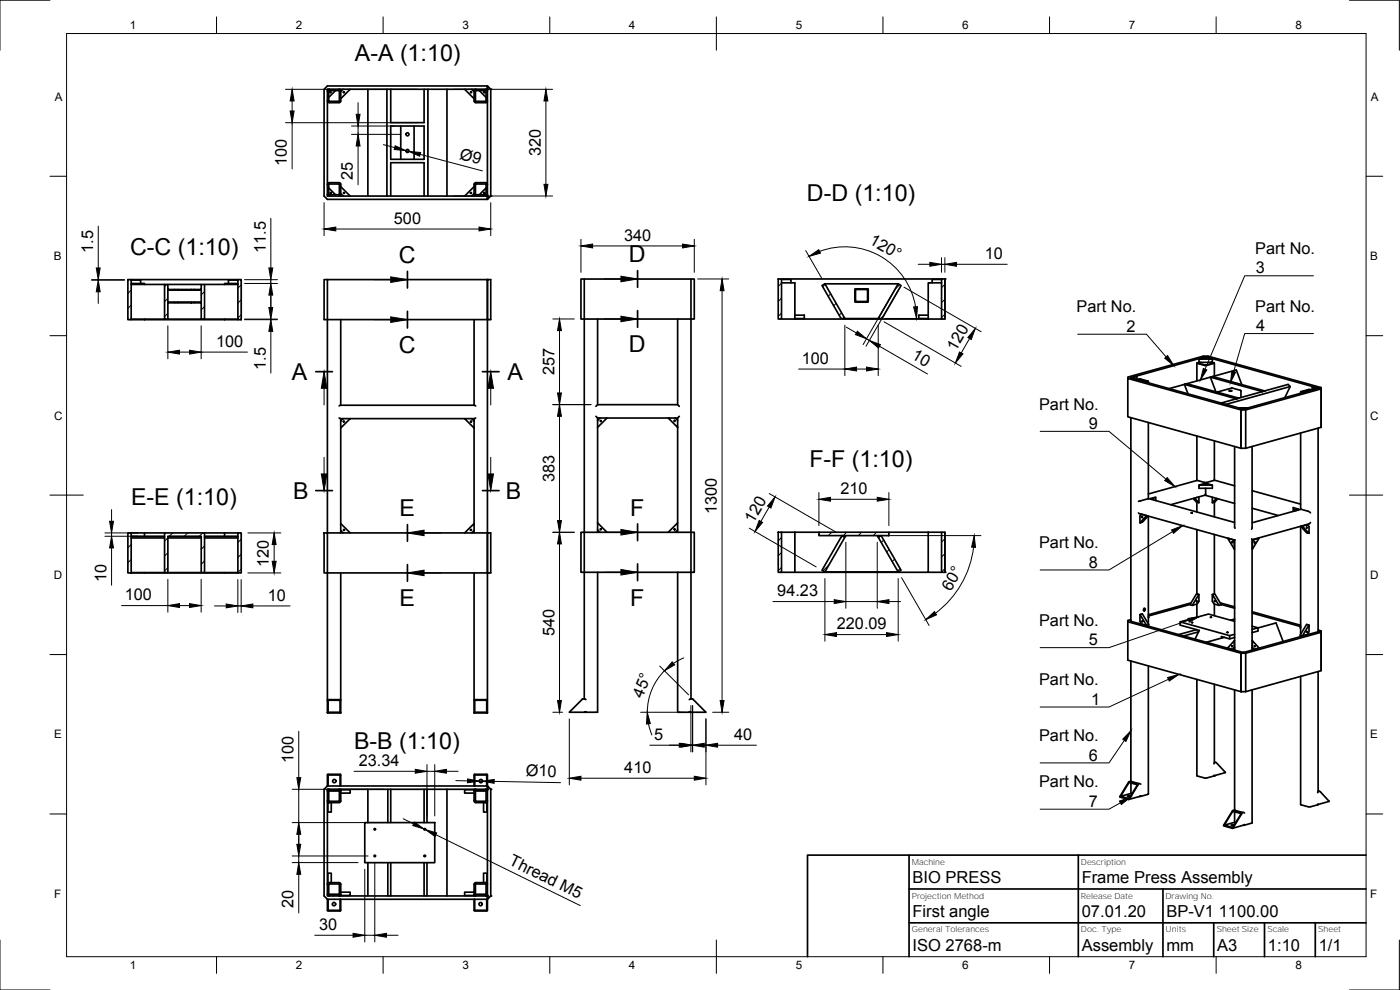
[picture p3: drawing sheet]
<svg xmlns="http://www.w3.org/2000/svg" width="420mm" height="297mm" viewBox="0 0 420 297" stroke-linecap="round" stroke-linejoin="round" font-family="sans-serif">
<g fill="none" stroke="#000" stroke-width=".51">
<path d="M98.3 30.3l.5 .5M98.8 30.8h3M98.8 26.8l-.5 .5M100.7 27.2l-2 2M101.8 27.2l-3.1 .1v3.1h3.1M101.8 26.8l.5 .5v3l-.5 .5M101.8 27.2v3.2M103 26.8l-.7 .7M105.1 26.8l-2.8 2.8M110.4 26.8v32M116.1 26.8v32M117.3 26.8v10h10v-10"/>
<path d="M117.3 37.8h10v10h-10zM120.3 37.8v10M124.3 37.8v10M128.4 26.8v32M134.1 26.8v32M139.4 26.8l2.9 2.8M141.6 26.8l.7 .7M142.7 27.2h3.2v3.2h-3.2zM142.8 30.8h3M142.8 26.8l-.5 .5v3l.5 .5M143.8 27.2l2.1 2M145.8 26.8l.5 .5"/>
<path d="M146.3 30.3l-.5 .5M146.3 26.8v-1h-48l-1 1v32l1 1h48v-1M146.3 26.8v-1l1 1v32l-1 1v-1M146.3 26.8v32M146.3 26.8h-48v32h48M98.3 58.3l.5 .5M98.7 56.4l2 2M98.8 58.4h3M101.8 54.8h-3l-.5 .5M101.8 55.2h-3.1l.1 3.2M101.8 54.8l.5 .5v3l-.5 .5M101.8 55.2v3.2"/>
<path d="M102.3 58.1l.7 .7M102.3 56l2.8 2.8M117.3 58.8v-10h10v10M142.3 58.1l-.7 .7M142.3 56l-2.9 2.8M142.8 58.4h3M145.8 58.4l.1-3.2h-3.1v3.2M145.9 56.4l-2.1 2M146.3 58.3l-.5 .5M146.3 55.3l-.5-.5-3.3 .1-.2 .4v3l.5 .5M38.4 83.9h1v12h-1zM39.4 95.9h4"/>
<path d="M39.4 85.1h4v.3M39.4 95.8h10M39.4 84h2.8v1.1M39.4 83.9h32M39.4 85.4h10M43.4 95.9h24M43.4 95.8v.1M49.4 85.4h1v1.5h2v.1h-2v3.6h2v.3h-2v4.9h-1zM50.4 95.8h10M50.4 85.4h10M52.4 87h.9M52.4 86.9h.9"/>
<path d="M52.4 90.9h.9M52.4 90.6h.9M53.3 86.9h4.1v.1h-4.1zM53.3 90.6h4.1v.3h-4.1zM57.4 87h.9M57.4 86.9h.9M57.4 90.9h.9M57.4 90.6h.9M58.3 86.9h2.1v-1.5h1v10.4h-1v-4.9h-2.1v-.3h2.1v-3.6h-2.1zM61.4 95.8h10M61.4 85.4h10M67.4 95.9h4"/>
<path d="M67.4 95.8v.1M71.4 83.9h1v12h-1zM71.4 85.1h-4v.3M71.4 84h-2.8v1.1M98.3 83.9h48v12h-48zM98.3 83.9h-1v12h1v64h48M102.3 95.9v25.7M122.3 81.4v5M122.3 93.4v5M142.3 95.9v25.7M146.3 83.9h1v12h-1zM146.3 95.9v64"/>
<path d="M174.3 83.7h33.1v12h-33.1zM175.3 83.7v126M179.3 95.7v25.7M191.3 81.2v5M191.3 93.2v5M203.4 95.7v25.7l.5 .5M207.4 83.7h1v12h-1M207.4 95.7v64M233.6 83.7h.9v12h-.9zM234.5 95.7h4M234.5 83.8h2.9v1.1M234.5 84.9h4v10.8"/>
<path d="M234.5 83.7h48.1M238.5 95.7h40.1M238.5 94.6h2.9v1h-2.9M246.7 85.7l.9-.5 6 10.4h-1.2zM247.6 85.2h22M253.6 95.6h10M256.6 90.4l.2 .2 3.6 .1 .2-.3M256.6 86.8l.2-.1 3.6-.1 .2 .2M256.6 86.9v3.6M256.8 86.9h3.6v3.6h-3.6zM260.6 86.9v3.6M269.6 85.2l.8 .5-5.7 9.9h-1.1z"/>
<path d="M278.6 95.7h4M278.6 94.6h-2.9v1h2.9M282.6 83.7h1v12h-1zM282.6 84.9h-4v10.8M282.6 83.8h-2.9v1.1M283.6 83.7v12M94.8 111.5h5M144.8 111.5h5M338.5 113.5v-.4l22.6-6.2h1.4l34 9.4-.7 .2M339.7 113.5l1.5-.6v1l.9-.2 2.4 .6M340.3 113.5h.4zM342.1 113.8l-.6 .2"/>
<path d="M342.1 113.8l2.2 .6-.6 .2M344.5 114.5l-.5 .2M344.5 114.3v.2M344.6 114.5v.4M350.9 116.6l4.6-1.3 1 2.9M355.5 115.3l.7-.2 15.5 4.4-.7 .2zM355.5 115.3h.1M356.2 115.1l7-1.9 1.7 4.4M359.2 109v5.3M359.3 109l2.4 .7 2.6-.7M359.4 108.8v.2M359.6 108.9v.1"/>
<path d="M359.8 107.7l1.5-.4h1l1.5 .4zM359.8 107.7v1h3.5l.7 .2M359.8 108.7l-.5 .1M360.4 108.7l-.8 .3 2.3 .6M361.7 107.5h.3zM361.8 107.3v-.3l-22.6 6.4 33.9 9.4M361.8 107l34 9.5M363.8 107.7v1h-.5M363.8 108.7l.5 .1M363.9 113l-.7 .2 15.6 4.3M363.9 113l15.6 4.3-.7 .2M364 113l7-2 1.7 4.4"/>
<path d="M364 108.9v.1M364 109l-2.1 .5M364.3 108.8v.2M364.4 109v3.8M365.2 117.7l4.5-1.3 2.7 .8v2.1M368.8 117.3h.9zM369 117.4h.6M371.7 119.5l-5.2 1.4M378.8 117.5l7.8-2.2 .6 .7-1.6 3.3M378.8 117.5l-7.1 2M387.2 116l-19.3 5.3M390.3 117.6v.4"/>
<path d="M390.5 117.7l.5 .1M390.8 117.6l.4 .2M390.8 117.6h.1M392.9 117l-2.1 .6M392.9 117h.1M393 117l.5 .1M394.3 116.6h.4zM395.3 116.6l-1.5-.5v.9l-1-.1-2.4 .6 .1 .2M395.8 116.5l-22.7 6.3M395.8 116.5l.7-.2v.4M396.5 116.7v11.5l-22.7 6.3M396.5 116.7v11.5"/>
<path d="M396.5 116.7l-22.7 6.3M101.8 125.4l.4 .2h37.2M101.8 121.8l.4-.2h40.2l.4 .2M102.3 125.6v.7M102.3 128.4v31.5M103 125.6l-.7 .7M105.1 125.6l-2.8 2.8v-2.1M142.3 126.3l-.7-.7h-2.2l2.9 2.8M142.3 125.6v31.5M142.8 125.4l-1.2 .2M178.8 124.9l.5 .5h.8M179.3 126.1l.8-.7h2.1l-2.9 2.8v28.7"/>
<path d="M179.3 125.4v2.8M182.2 125.4h18.3M200.5 125.4h2.1l.8 .7v2.1zM202.6 125.4h.8M203.4 121.4h-24.1l-.5 .5M203.4 128.2v28.7M203.9 124.9l-.5 .5v.7M339.4 125.3v61.1M344.6 126.8v22.8l25.9 7.2M359.2 130.8v13.4M364.4 132.3v11.8M370.5 134l.2 24.5"/>
<path d="M371.7 122.4h2.9M373 122.6h.3zM373.1 122.8l-.7 .2v11.5l-33.9-9.4v-11.6l33.9 9.5h1.4M373.1 122.8l-.7 .2v11.5h1.4M373.8 123v11.5M375.8 134l-.2 24.8M390.3 129.9l.1 22.9M395.6 128.5v61.1M38.4 159.9h1v12h-1zM39.4 159.9h4M43.4 159.9h6M43.4 159.9v1"/>
<path d="M49.4 159.9h12v11.9h-1v-10.9h-10v10.9h-1zM61.4 159.9h6M67.4 159.9h4M67.4 159.9v1M71.4 159.9h1v12h-1zM94.8 147.2h5M97.3 159.9h1v12h-1zM102.3 159.2l.7 .7M102.3 157.1l2.8 2.8M122.3 157.4v5M142.3 159.2v-2.1l-2.9 2.8M142.3 159.2v.7"/>
<path d="M142.3 159.2l-.7 .7M144.8 147.2h5M146.3 159.9h1v12h-1zM146.3 159.9v12h-48v41.8M174.3 159.7h33.1v12h-33.1zM179.3 156.9v2.8M179.3 159l.8 .7M179.3 156.9l2.9 2.8M191.3 157.2v5M200.5 159.7l2.9-2.8v2.1l-.8 .7M203.4 159v.7M207.4 159.7h1v12h-1v38"/>
<path d="M233.6 159.7h.9v12h-.9zM234.5 159.7h4M238.5 159.7v12M238.5 159.7h7.3M245.8 159.7h21v1h-21zM266.8 159.7h11.8M278.6 159.7h4M278.6 159.7v12h-40.1M282.6 159.7h1v12h-1zM283.6 159.7v12M341.7 153.9l28.8 8.2M342.6 154.3l1.5 .4-2 2.2 .7-.2 1.8-1.9"/>
<path d="M342.6 154.3l-.5 .5v2.1M342.7 155.1l.2 .2zM344.5 149.7l-2.8 .7M344.6 154.9v32.3M344.7 149.6l-.2 .1M345.4 149.8v-.2l1.5-.5v1.1M346 149.7h.3zM357.4 153.9h.4zM358.5 149.4l1.3 1.4-.7-.1-1-1.1M359.2 150.7v2.9M359.2 158.9v19.3M359.2 144.2l2.5 .6"/>
<path d="M359.2 144.2l-14.6 4M359.3 149.2l-.2 .1M359.8 149.1v1.7M359.8 145.5l1.5-.4h1l1.5 .4zM359.8 145.5v1h4v-.9M361.7 148.6l8.8 2.5M361.7 145.3h.3zM361.8 146.5v1.7M361.8 148.2l-.1 .4-10.3 2.8M361.9 144.8h-.2l.1 .3M363.8 149.2v1.6l1.3-1.3M364.3 144.2l-2.4 .6"/>
<path d="M364.4 144.1l-.1 .1M364.4 150.7v4.4M364.4 144.1l6.1 1.7M365.5 149.6l-.9 1.1-.8 .1M375.8 147.2l14.5 4.1M375.8 152.5l7.8 2.2M388.1 152.3l1.5 .4v.3l-1.5 .4zM388.1 153.4h.1M388.7 152.8h.3zM390.3 157.9v32.4M390.4 157.9l1.7 1.9 .8 .2M390.4 152.8l2.3 .6 .6 .5"/>
<path d="M390.4 152.8l-14.6 4.1M392.1 158.3h.2l-.1 .2zM392.2 157.4h.1l-1.6 .4M392.3 157.4l.6 .6v2l-2.1-2.1M393.3 156.8l-.5 .4-17 4.8M39.4 171.9h4M39.4 161.4h10M39.4 171.8h10M39.4 160.9h10M43.4 171.8v.1M43.4 171.9h24M50.4 161.4h10"/>
<path d="M50.4 171.8h10M61.4 161.4h10M61.4 171.8h10M61.4 160.9h10M67.4 171.8l4 .1M102.3 171.9v38.2M122.3 169.4v5M142.3 171.9v38.2M146.3 171.9v42h-.2M179.3 171.7v42h-3.8l.4-.2M191.3 169.2v5M203.4 171.7v42h3.9l-.4-.2"/>
<path d="M234.5 171.7h4M247.5 171.6h22.1M252.7 160.7l.9 .5-6 10.4-.9-.5zM253.9 160.7l-.3 .5M263.3 160.7l.3 .5M263.6 161.2l.8-.5 6 10.4-.8 .5zM278.6 171.7h4M359.1 178.2l.7 .2v2l-.5 .8-1.5 .4-.7-.2zM359.8 178.4l-2 3.2M363.8 178.4l.8-.2 1.9 3.2-.7 .2-1.5-.4-.5-.8v-2l2 3.2M364.4 160.4v17.8M369.7 162.6l.2 .2z"/>
<path d="M370.4 162.7l-.5-.8-1.5-.4 2 3.2M370.5 162.7v2M370.5 162.1v33M370.7 162l-.2 .1M375.6 161.7l.2 33.4M375.8 162.7v2M376.4 161.9l-.5 .8M376.5 162.6l.2 .1-.2 .2zM377.7 161.4l.2 .1-1.7 .3M377.9 161.5l-2 3.2M338.5 186.5l33.9 9.5h1.4M339.4 186.3l-.2 .1 33.9 9.4"/>
<path d="M339.4 185.9l-.9 .3v11.9l33.9 9.4v-11.5l.7-.2M339.4 198.3v36.1M342.1 184.4l.7-.2 2 3.3-.7 .2-1.5-.5-.5-.8zM342.1 184.4l2 3.3M342.7 186.3l.2 .3zM343.3 182.6h.4l-.3 .7-.2-.1zM343.4 182.5l-.2 .7M344.6 185l.2 .2-.2 .1M344.6 187.5v.4M344.6 199.8v38.4M354.2 186.6v1l4.9 1.3M355.2 190.8l4.5-1.2-1.1 2.2"/>
<path d="M357.1 181.4l-12.5 3.4M357.4 180.9l-12.8 3.6M357.5 186.8h.4zM359.1 180.3l.2 .1-.1 .2zM359.1 188.9l.8 .3-.2 .4M359.1 188.9l-5.4 1.5M359.2 181.3v3.9M363.2 185.2h.4zM364.4 180.3l.2 .2zM364.4 181.3v3.4M366.2 180.9l4.3 1.2M366.5 181.4l4 1.1"/>
<path d="M367.4 191.2l1.6 .5 1.5-.4M367.4 191.2l-.8-.2 .1 .4M367.4 191.2l-5.4 1.5M368.1 189.7h.5zM369 190.7v1M369.7 193.8l.2 .3zM370.4 192.3v2M370.5 186.4l-7.8-2.2-8.5 2.4 14.8 4.1 1.5-.4M370.5 192.2l-2.1 2.2 1.5 .4 .6-.1M370.5 194.3l-.6 .5M370.5 185.7l-1.2 .4M373.1 195.8l-.7 .2v11.5h1.4"/>
<path d="M373.8 196v11.5M375.8 192.2v2.1M375.8 183.9l14.5 4.1M375.8 183.5l14.5 4.1M375.8 187.9l1.7 .5M375.9 192.3l2 2.1-1.5 .4-.6-.1M375.9 194.3l.5 .5M376.5 193.8l.2 .1-.2 .2zM377.5 188.4l5.4-1.5 2.2 5.6M377.5 188.4v.9l-1.7 .5M377.5 188.4l-1.7 .5M390.3 188.2l-.2 .2h.2"/>
<path d="M390.3 190.7v.3M392.1 189.5h.2l-.1 .2zM392.9 187.5l-.8-.1-2 3.2 .7 .2 1.5-.4 .6-.8v-2.1l-2.1 3.3M395.6 189l.9 .3-.7 .2M395.6 189.4l.2 .1M395.8 189.5l-22.7 6.3M395.8 189.5l.7-.2v.4M396.5 189.7v11.5l-22.7 6.3M396.5 189.7v11.5M396.5 189.7l-22.7 6.3M98.3 210.1l.1-.2h3.7l.2 .2M98.3 213.7l.2 .2"/>
<path d="M98.5 210.1h3.6v3.6h-3.6zM98.5 213.9h3.6M102.3 210.1v3.8h-.2M102.3 213.7l-.2 .2M142.3 210.1v3.8h.2M142.3 210.1l.1-.2h3.7l.2 .2M142.3 213.7l.1 .2h3.7M142.5 210.1h3.6v3.6h-3.6zM146.3 213.7l-.2 .2M175.9 209.9l-1.1-.2-4 4h4.7M206.9 209.9l1-.2 4 4h-4.6M359.2 203.8l.2 29"/>
<path d="M364.4 205.3l-.1 23.9M370.5 207v36.1M375.8 207v39.9l-2.7 .7M390.3 202.9v38.5l2.5 .7 2.6-.6M395.6 201.5l-.2 36.3M98.3 235.8v-3.3l.1-.2h3.8l.1 3.5M98.3 235.8h48M98.3 235.8l-1 1v32l1 1M98.5 235.8v-3.3h3.6v3.3M98.7 237.3v3.1h3.1M98.7 237.3h3.2M98.8 237.2h3"/>
<path d="M98.8 237.2l-.1 .1M98.8 236.8l-.5 .5M101.8 237.2l.1 .1M101.8 236.8l.5 .5M101.9 237.3l-.1 3.1M102.3 237.3v3l-.5 .5M102.3 237.3v-.3h2.8v1h-2.8M102.3 236.8v.2M110.4 236.8v10M116.4 236.8v10M117.3 236.8v10M127.3 236.8v10"/>
<path d="M128.1 236.8v10M134.1 236.8v32M142.3 236.8v3.5l.5 .5M142.3 235.8v-3.4h3.9l.1 36.4M142.3 237h-2.9v1h2.9M142.5 235.8v-3.3h3.6v3.3M142.7 237.3l.1 3.1h3.1v-3.1M142.7 237.3h3.2M142.8 237.2h3M142.8 237.2l-.1 .1M142.8 236.8l-.5 .5M145.8 237.2l.1 .1"/>
<path d="M145.8 236.8l.5 .5M338.8 234.6l.2-.1 2.6 .8-2.9 4.6-2.6-.9zM339.3 238.9l-.7-.1-.2 .2h.8h-.7M339.4 234.4l.2 .1M339.4 234.4l-.5 .1M339.4 238.1l-3.1 .8 2.5 .7 2.6-4.1-2.6-.7-2.5 4.1M339.4 234.9v3.2M339.4 238.1h.2M339.5 234.5l2.9 .8M339.5 238.2h.2M342.4 238.7l-3.6 1.2M342.4 238.9l-.4 .1"/>
<path d="M344.5 238.3l-2.1 .6M344.7 238.2l-.2 .1M359.3 232.8l2.4 .6 2.6-.6M364.3 232.6l.1 .1M364.4 228.6l.6 .2 2.7 3-3.3 .9M364.4 232.7l-.1 .1M395.6 237.3l.6 .2 2.7 2.9-3.3 1M98.3 240.3l.5 .5M99.4 240.8v2.9h-1v-2.9h3.4M109.5 246.8h21v12h-21zM110.4 258.8v10M116.4 258.8v10"/>
<path d="M117.3 258.8v10M127.3 248.8v.1M127.3 256.8v.1M127.3 258.8v10M128.1 258.8v10M142.8 240.8h3.3v2.9h-1v-2.9M146.3 240.3l-.5 .5M272.8 256.6v30.4M323.6 256.6v30.4M369.8 243.3l.3-.1 2.6 .8-2.8 4.5-2.7-.7zM370.4 247.5l-.7-.1-.2 .2 .8 .1h-.7M370.5 243.6v3.1l-3.1 .9 2.6 .7 2.5-4.2-2.5-.7-2.6 4.2"/>
<path d="M370.5 243l-.5 .2M370.5 243.1h.2M370.5 246.7l.2 .1M370.7 243.1l2.1 .6M370.7 246.8l.1 .1M372.8 243.7l.7 .2M373.5 247.4l-3.6 1.1M395.4 241.3l.2 .1M395.6 241.4l-.2 .1M395.6 241.4h.1M410 256.6h-167.7v30.4M98.3 268.3v-31.5h48v-1l1 1v32l-1 1v-1"/>
<path d="M98.3 269.8v3.4l.1 .1h3.8l.1-3.5M98.3 268.3v.5h.5M98.3 268.3l.5 .5M98.5 269.8v3.3h3.6v-3.3M98.7 268.3h3.2M98.7 268.3l3.1 .1M98.8 268.8h47.5M98.8 264.8l-.5 .5M99.4 264.8v-2.8h-1v2.8h3.4M101.8 265.2l-3.1 .1v3M101.8 264.8l.5 .5v3.5M101.8 265.2l.1 3.1"/>
<path d="M101.9 268.3l-.1 .1M102.3 267.7h2.8v1h-2.8M102.3 268.3l-.5 .5M142.3 267.7h-2.9v1h2.9v-.4M142.3 269.8l.1 3.5h3.8l.1-3.5M142.3 268.7v.1M142.3 268.3l.5 .5M142.5 269.8v3.3h3.6v-3.3M142.7 268.3l.1-3.1 3.1 .1v3M142.7 268.3h3.2M145.1 264.8v-2.8h1v2.8h-3.3l-.4 .3-.1 3.2M145.8 264.8l.5 .5"/>
<path d="M145.9 268.3h-3.2M146.3 268.3l-.5 .5M146.3 268.8v1h-48M272.8 266.7h137.2M272.8 276.9h137.2M349 266.7v20.3M364.3 276.9v10.1M379.5 276.9v10.1M394.7 276.9v10.1"/>
<circle cx="99.2" cy="27.7" r=".16"/>
<circle cx="103.2" cy="27.7" r=".16"/>
<circle cx="141.3" cy="27.7" r=".16"/>
<circle cx="145.3" cy="27.7" r=".16"/>
<circle cx="99.2" cy="57.9" r=".16"/>
<circle cx="103.2" cy="57.9" r=".16"/>
<circle cx="122.3" cy="45.3" r=".46"/>
<circle cx="122.3" cy="40.3" r=".46"/>
<circle cx="141.3" cy="57.9" r=".16"/>
<circle cx="145.3" cy="57.9" r=".16"/>
<circle cx="103.2" cy="126.5" r=".16"/>
<circle cx="141.3" cy="126.5" r=".16"/>
<circle cx="180.3" cy="126.3" r=".16"/>
<circle cx="202.4" cy="126.3" r=".16"/>
<circle cx="103.2" cy="159" r=".16"/>
<circle cx="141.3" cy="159" r=".16"/>
<circle cx="180.3" cy="158.8" r=".16"/>
<circle cx="202.4" cy="158.8" r=".16"/>
<circle cx="100.3" cy="234.4" r=".5"/>
<circle cx="144.3" cy="234.4" r=".5"/>
<circle cx="112.5" cy="256.8" r=".22"/>
<circle cx="112.5" cy="248.8" r=".22"/>
<circle cx="127.5" cy="256.8" r=".22"/>
<circle cx="127.5" cy="248.8" r=".22"/>
<circle cx="100.2" cy="271.3" r=".5"/>
<circle cx="144.2" cy="271.3" r=".5"/>
</g>
<g fill="#000">
<circle cx="146.3" cy="26.8" r=".25"/>
<circle cx="147.3" cy="26.8" r=".25"/>
<circle cx="146.3" cy="58.8" r=".25"/>
<circle cx="147.3" cy="58.8" r=".25"/>
<circle cx="146.3" cy="95.9" r=".25"/>
<circle cx="146.3" cy="83.9" r=".25"/>
<circle cx="283.6" cy="83.7" r=".25"/>
<circle cx="371" cy="119.7" r=".25"/>
<circle cx="379.5" cy="117.3" r=".25"/>
<circle cx="395.8" cy="116.5" r=".25"/>
<circle cx="372.4" cy="134.5" r=".25"/>
<circle cx="373.1" cy="122.8" r=".25"/>
<circle cx="146.3" cy="159.9" r=".25"/>
<circle cx="146.3" cy="171.9" r=".25"/>
<circle cx="283.6" cy="171.7" r=".25"/>
<circle cx="373.1" cy="195.8" r=".25"/>
<circle cx="395.8" cy="189.5" r=".25"/>
<circle cx="372.4" cy="207.5" r=".25"/>
<circle cx="146.3" cy="236.8" r=".25"/>
<circle cx="147.3" cy="236.8" r=".25"/>
<circle cx="364.4" cy="232.7" r=".25"/>
<circle cx="146.3" cy="268.8" r=".25"/>
<circle cx="147.3" cy="268.8" r=".25"/>
</g>
<g fill="none" stroke="#000" stroke-width=".3">
<path d="M15 .1h-15v15M20 10.1h390v276.9h-390zM65 5.1v5M115 5.1v5M165 5.1v5M215 5.1v10M265 5.1v5M315 5.1v5M365 5.1v5M405 .1h15v15M85.7 26.8h39.6M85.7 36.8h39.6"/>
<path d="M87.7 30.3v3M87.7 36.8v13.9M98.7 27.8l-.4 .4M99.6 26.8l-.4 .4M100.5 30.4l-.4 .4M102.3 28.6l-.4 .4M105.5 37.8h12.8M107.5 30.8v3.5M107.5 37.8v2.5M136.1 26.8h29.7M142.7 28.6l-.4 .4M144.5 26.8l-.4 .4"/>
<path d="M145.4 30.4l-.4 .4M146.3 29.5l-.4 .4M163.8 30.3v25M15 52.9h5M99.4 58.4l-.4 .4M102.3 55.6l-.4 .4M105.5 40.3h14.8M107.5 43.8v11.7M115.1 43.4l3.3 .9M121.8 45.2l.9 .2M126.1 46.3l18.7 5M136.1 58.8h29.7"/>
<path d="M142.7 55.6l-.4 .4M143.4 54.8l-.3 .4M144.3 58.4l-.3 .4M146.3 56.5l-.4 .4M410 52.9h5M29.5 67.8v12.6M81.3 65.5v14.9M97.3 60.8v9.9M100.8 68.7h43M147.3 60.8v9.9M174.3 71.8v9.9M177.9 73.8h27"/>
<path d="M208.4 71.8v9.9M241.8 75.2l4.8 8.2M246 75.4a21.5 21.5 0 0 1 28.8 16.7M275.6 79.3h3.5M282.6 77.3v4.4M282.6 79.3h1M283.6 77.3v4.4M287.1 79.3h15.2M27.5 83.9h9.9M27.5 84.1h9.9M29.5 83.9v.2M29.5 87.6v3.4"/>
<path d="M39.4 91.5l-1 1M39.4 87l-1 1M50 85.4l-.6 .6M50.4 89.5l-1 1M50.4 94l-1 1M50.4 97.8v9.9M53.7 90.7l-.2 .2M57.4 87h-.1M60.4 97.8v9.9M61.4 87.5l-1 1M61.4 92l-1 1M72.4 85.5l-1 1"/>
<path d="M72.4 90l-1 1M72.4 94.5l-1 .9M73.4 83.9h9.9M73.4 95.9h9.9M73.4 95.7h9.9M73.4 85.1h9.9M81.3 83.9v1.2M81.3 88.5v3.8M81.3 95.7v.2M81.3 99.4v12.6M112.3 83.9h5M112.3 95.9h5"/>
<path d="M165.9 95.7h6.5M167.9 99.2v18.7M181.4 95.7h5M181.4 83.7h5M209.4 83.7h9.3M216.7 87.2v123M234.6 84.9l-1 1M234.6 89.4l-1 1M234.6 93.9l-1 1M247.6 85.3l-.7 .7M249.3 88.2l-.7 .7M250.9 91l-.7 .7"/>
<path d="M252.6 93.9l-.8 .7M253.6 97.5v15.2M254 98.2l3 1.7M256.8 89.7l-.2 .2M259.8 86.7l-.2 .2M260.6 90.4l-.3 .3M263.6 97.5v15.2M265.2 94.7l-.8 .9M265.3 96.5l23.2 13.4M265.6 95.6h11.5M268.6 86.9l-9.6 16.5M269.4 87.4l-9.5 16.5"/>
<path d="M270 85.4l-1.4 1.4M271.3 86.2l23.1 13.3M283.6 85.3l-1 1M283.6 89.8l-1 1M283.6 94.3l-1 1M394.2 82.7h-20.7l-11.8 28.1M15 100.7h5M53.9 105.6h3M60.4 105.6h13.9M97.3 116.5v5M147.3 116.5v5M239.7 110.7h13.9"/>
<path d="M257.1 110.7h3M260.1 101.6l.8 .6M263.9 103.9l14.4 8.3M291 101.6l-2.5 4.3M323.4 100.3h20.7l5.9 6.8M394.2 100.1h-20.7l-3.3 11.4M410 100.7h5M97.3 137.2v5M147.3 137.2v5M165.9 121.4h11.5M167.9 124.9v31.3M312.2 129.4h20.6l17.1 14.3"/>
<path d="M15 148.6h10M31.5 159.9h9.9M33.5 152.9v3.5M33.5 159.9v1M51.8 159.9l-1 1M56.3 159.9l-1 1M60.8 159.9l-1 1M74.4 159.9h9.9M127.3 159.9h5M165.9 159.7h6.5M181.4 159.7h5M224.9 158.5l20.1 11.6"/>
<path d="M230.8 152.1l-2.5 4.3M230.9 148.1l20.1 11.6M245.8 147.8v9.9M249.3 149.8h14M249.6 159.7l-1 1M254.1 159.7l-1 1M258.6 159.7l-1 1M263.1 159.7l-1 1M266.8 147.8v9.9M351.9 159.5l-19.1 11.5h-20.6M405 148.6h10M31.5 160.9h9.9"/>
<path d="M33.5 164.4v11.2M39.4 163.4l-1 1M39.4 167.9l-1 1M50.4 161.4l-1 1M50.4 165.8l-1 1M50.4 170.3l-1 1M50.4 173.8v9.9M60.4 173.8v9.9M61.4 163.8l-1 1M61.4 168.3l-1 1M71.4 173.9v9.9M72.4 161.8l-1 1"/>
<path d="M72.4 166.3l-1 1M72.4 170.8l-1 1M72.4 173.9v9.9M74.4 171.9h9.9M82.3 163.4v5M127.3 171.9h5M167.9 163.2v47M181.4 171.7h5M234.6 161.3l-1 .9M234.6 165.7l-1 1M234.6 170.2l-1 1M247.6 173.6v18.8"/>
<path d="M248.8 169.5l-1.8 1.8M252.9 160.8l-.7 .8M253.9 162.7v19.8M263.3 162.7v19.8M265.2 162l-.7 .8M266.4 160.7h28M266.8 160.5l-.2 .2M266.8 164.9l-.7 .7M268.5 167.7l-.7 .8M269.6 173.6v18.8M270.1 170.6l-.7 .7M270.6 173.3l8.2 14.3"/>
<path d="M283.6 161.7l-1 1M283.6 166.1l-1 1M283.6 170.6l-1 1M292.2 164.2a29.1 29.1 0 0 1-11.4 19.8M15 196.4h5M36.5 181.7h13.9M53.9 181.7h3M64.4 181.8h3.5M71.4 181.8h1M75.9 181.8h11.2M198 199.8l8.7 8.7M205.2 197.4l-3.1 1.6"/>
<path d="M232 180.5h18.4M251.1 190.4h15M253.9 180.5h9.4M266.8 180.5h3.5M356.7 186.1l-23.9 8.2h-20.6M410 196.4h5M89.7 219.4v13.9M165.9 213.7h2.9M170.9 215.7v19.8M192.3 213.7h13M194.6 217.2l1 3.3M199.4 201.3a17.6 17.6 0 0 0-5.1 12.4"/>
<path d="M207.3 211.7v13.9M207.9 211.7v13.9M211.9 215.7v19.8M213.9 213.7h4.8M350.6 203.8l-17.8 8.3h-20.6M87.7 236.8h27.6M89.7 236.8v10M98.7 238.8l-.4 .4M100.6 236.8l-.4 .4M102.3 239.7l-.4 .4M106.3 231.4h18.3M128.1 229.4v15.4"/>
<path d="M128.1 231.4h2.4M130.5 229.4v15.4M134 231.4h3.5M136.8 234.2l3.5 .1M142.7 239.7l-.4 .4M143.8 234.4h1M145.5 236.8l-.4 .4M148.3 234.4l19.9 .4M174.3 233.5h34.1M195 223.6h9.4M207.3 223.6h7.6M215.3 223.6h11.7"/>
<path d="M337.4 222.1l-4.6 6.8h-20.6M15 244.2h5M87.7 256.8h22.8M87.7 258.8h19.8M87.7 246.8h27.6M89.7 249.8v4M89.7 256.8v2M101.5 240.4l-.4 .4M112.5 258.8v23.8M121 245.6l3.1 1.6M127.3 248.7l.4 .2M130.8 250.5l43.4 21.2"/>
<path d="M336.2 240.9l-3.4 1.9h-20.6M410 244.2h5M89.7 262.3v11.6M98.7 265.7l-.4 .4M99.6 264.8l-.4 .4M100.5 268.4l-.4 .4M102.3 266.6l-.4 .4M109.5 260.8v21.8M142.7 266.6l-.4 .4M144.5 264.8l-.4 .4M145.4 268.4l-.5 .4M146.3 267.5l-.4 .4"/>
<path d="M0 282.1v14.9h15M65 287v5M94.5 280.6h11.5M109.5 280.6h3M115 287v5M116 280.6h3.5M165 287v5M215 282.1v9.9M265 287v5M315 287v5M365 287v5M420 282.1v14.9h-15"/>
</g>
<g fill="#000" stroke="#000" stroke-width=".3">
<path d="M87.7 26.8l.6 3.5h-1.2zM87.1 33.3h1.2l-.6 3.5zM106.9 34.3h1.2l-.6 3.5zM163.8 26.8l.6 3.5h-1.1zM107.5 40.3l.6 3.5h-1.2zM118.6 43.7l3.2 1.5-3.5-.3zM122.7 45.4l3.5 .3-.3 1.2zM163.3 55.3h1.1l-.6 3.5zM97.3 68.7l3.5-.6v1.2zM143.8 68.1l3.5 .6-3.5 .6zM174.3 73.8l3.6-.6v1.2zM204.9 73.2l3.5 .6-3.5 .6z"/>
<path d="M242.8 76.9l2.9-2 .5 1.1zM279.1 78.7l3.5 .6-3.5 .6zM283.6 79.3l3.5-.6v1.2zM29.5 84.1l.6 3.5h-1.2zM28.9 80.4h1.2l-.6 3.5zM80.7 92.3h1.2l-.6 3.4zM81.3 95.9l.6 3.5h-1.2zM81.3 85.1l.6 3.4h-1.2zM80.7 80.4h1.2l-.6 3.5zM117.3 83.1l5 .8-5 .8zM117.3 95.1l5 .8-5 .8zM167.9 95.7l.6 3.5h-1.2z"/>
<path d="M186.4 94.9l4.9 .8-4.9 .8zM186.4 82.9l4.9 .8-4.9 .8zM216.7 83.7l.6 3.5h-1.2zM257.3 99.4l2.8 2.2-3.4-1.2zM274.2 92.1l1.2-.1-.3 3.6zM50.4 105.6l3.5-.5v1.1zM56.9 105.1l3.5 .5-3.5 .6zM97.3 111.5l.8 5h-1.7zM147.3 111.5l.8 5h-1.7zM167.3 117.9h1.2l-.6 3.5zM253.6 110.7l3.5-.6v1.2zM260.1 110.1l3.5 .6-3.5 .6z"/>
<path d="M260.9 102.2l3.3 1.2-.5 1zM288 105.6l1 .6-2.3 2.7zM292.7 98.5l-1.2 3.4-1-.6zM349.5 107.5l.9-.8 1.9 3zM361.1 110.6l1.1 .4-1.9 3zM369.7 111.3l1.1 .4-1.5 3.2zM167.9 121.4l.6 3.5h-1.2zM32.9 156.4h1.2l-.6 3.5zM96.4 142.2h1.7l-.8 5zM146.4 142.2h1.7l-.8 5zM167.3 156.2h1.2l-.6 3.5zM186.4 158.9l4.9 .8-4.9 .8z"/>
<path d="M227.8 156.2l1.1 .5-2.3 2.8zM232.6 149.1l-1.2 3.3-1.1-.6zM245.8 149.8l3.5-.6v1.2zM263.3 149.2l3.5 .6-3.5 .6zM350.3 143.3l2.3 2.7-3.1-1.8zM351.6 159l3.3-1.3-2.7 2.3zM33.5 160.9l.6 3.5h-1.2zM81.7 168.4h1.2l-.6 3.5zM82.3 159.9l.6 3.5h-1.2zM122.3 159.9l5-.8v1.6zM122.3 171.9l5-.8v1.6zM167.9 159.7l.6 3.5h-1.2z"/>
<path d="M186.4 170.9l4.9 .8-4.9 .8zM250.4 179.9l3.5 .6-3.5 .6zM263.3 180.5l3.5-.6v1.2zM292.4 160.7l.4 3.5h-1.2zM50.4 181.7l3.5-.6v1.2zM56.9 181.1l3.5 .6-3.5 .6zM67.9 181.2l3.5 .6-3.5 .6zM72.4 181.8l3.5-.6v1.2zM201.7 198.6l.8 .9-3.1 1.8zM247.6 190.4l3.5-.6v1.2zM266.1 189.8l3.5 .6-3.5 .6zM277.8 185.9l2.6-2.4 .7 1z"/>
<path d="M356.5 185.6l3.5-.6-3.1 1.7zM167.3 210.2h1.2l-.6 3.5zM194.2 213.7l1 3.4-1.2 .1zM216.1 210.2h1.2l-.6 3.5zM350.4 203.3l3.4-1-2.9 2.1zM89.1 233.3h1.2l-.6 3.5zM124.6 230.8l3.5 .6-3.5 .6zM130.5 231.4l3.5-.6v1.2zM140.3 233.7l3.5 .7-3.5 .5zM144.8 234.4l3.5-.5v1.1zM170.9 233.5l3.4-.6v1.2zM203.9 223l3.4 .6-3.4 .6z"/>
<path d="M204.4 223l3.5 .6-3.5 .6zM208.4 232.9l3.5 .6-3.5 .6zM207.9 223.6l3.4-.6v1.2zM211.9 223.6l3.4-.6v1.2zM339.4 219.2l-1.5 3.2-.9-.6zM89.1 253.3h1.2l-.6 3.5zM89.7 246.8l.6 3.5h-1.2zM124.4 246.7l2.9 2-3.4-1zM127.7 248.9l3.4 1-.5 1.1zM336 240.4l3.3-1.2-2.8 2.2zM89.7 258.8l.6 3.5h-1.2zM106 280l3.5 .6-3.5 .6z"/>
<path d="M112.5 280.6l3.5-.6v1.2z"/>
</g>
<g font-size="7">
<text x="106.5" y="18.3">A-A (1:10)</text>
<text x="242.2" y="60.2">D-D (1:10)</text>
<text x="39" y="76.4">C-C (1:10)</text>
<text x="119.7" y="78.8">C</text>
<text x="188.8" y="78.7">D</text>
<text x="119.7" y="105.9">C</text>
<text x="188.8" y="105.7">D</text>
<text x="87.6" y="114">A</text>
<text x="152.3" y="114">A</text>
<text x="243" y="140.1">F-F (1:10)</text>
<text x="88" y="149.7">B</text>
<text x="151.8" y="149.7">B</text>
<text x="39.3" y="151.6">E-E (1:10)</text>
<text x="119.8" y="154.9">E</text>
<text x="189.1" y="154.7">F</text>
<text x="119.8" y="181.9">E</text>
<text x="189.1" y="181.7">F</text>
<text x="106.3" y="224.9">B-B (1:10)</text>
</g>
<g font-size="5">
<text x="273.8" y="265">BIO PRESS</text>
<text x="324.6" y="265">Frame Press Assembly</text>
<text x="273.8" y="275.1">First angle</text>
<text x="324.6" y="275.1">07.01.20</text>
<text x="350" y="275.1">BP-V1 1100.00</text>
<text x="273.8" y="285.3">ISO 2768-m</text>
<text x="324.6" y="285.3">Assembly</text>
<text x="350" y="285.3">mm</text>
<text x="365.3" y="285.3">A3</text>
<text x="380.5" y="285.3">1:10</text>
<text x="395.8" y="285.3">1/1</text>
</g>
<g font-size="4.9">
<text x="137.7" y="47.6" transform="rotate(15 137.7 47.6)">Ø9</text>
<text x="162.3" y="46.9" transform="rotate(-90 162.3 46.9)">320</text>
<text x="86.1" y="49.7" transform="rotate(-90 86.1 49.7)">100</text>
<text x="105.9" y="54.1" transform="rotate(-90 105.9 54.1)">25</text>
<text x="118.2" y="67.1">500</text>
<text x="27.9" y="75.9" transform="rotate(-90 27.9 75.9)">1.5</text>
<text x="79.7" y="75.9" transform="rotate(-90 79.7 75.9)">11.5</text>
<text x="187.3" y="72.2">340</text>
<text x="260.6" y="73" transform="rotate(30 260.6 73)">120°</text>
<text x="295.6" y="77.8">10</text>
<text x="376.7" y="76.2">Part No.</text>
<text x="376.9" y="82">3</text>
<text x="323.1" y="93.7">Part No.</text>
<text x="376.7" y="93.5">Part No.</text>
<text x="338.1" y="99.6">2</text>
<text x="377" y="99.4">4</text>
<text x="64.9" y="104.1">100</text>
<text x="273.3" y="107.5" transform="rotate(30 273.3 107.5)">10</text>
<text x="286.9" y="105.6" transform="rotate(-60 286.9 105.6)">120</text>
<text x="79.7" y="111" transform="rotate(-90 79.7 111)">1.5</text>
<text x="166.4" y="112.6" transform="rotate(-90 166.4 112.6)">257</text>
<text x="240.6" y="109.2">100</text>
<text x="311.8" y="122.9">Part No.</text>
<text x="326.8" y="128.7">9</text>
<text x="166.4" y="144.6" transform="rotate(-90 166.4 144.6)">383</text>
<text x="252.2" y="148.3">210</text>
<text x="215.2" y="154.3" transform="rotate(-90 215.2 154.3)">1300</text>
<text x="226.2" y="157.1" transform="rotate(-60 226.2 157.1)">120</text>
<text x="311.8" y="164.5">Part No.</text>
<text x="80.7" y="170.1" transform="rotate(-90 80.7 170.1)">120</text>
<text x="326.8" y="170.3">8</text>
<text x="31.9" y="174.6" transform="rotate(-90 31.9 174.6)">10</text>
<text x="233.3" y="179">94.23</text>
<text x="285.3" y="177.6" transform="rotate(-60 285.3 177.6)">60°</text>
<text x="37.4" y="180.2">100</text>
<text x="80.3" y="180.3">10</text>
<text x="166.4" y="190.8" transform="rotate(-90 166.4 190.8)">540</text>
<text x="251.1" y="188.9">220.09</text>
<text x="311.8" y="187.8">Part No.</text>
<text x="326.8" y="193.6">5</text>
<text x="192.8" y="209.7" transform="rotate(-68 192.8 209.7)">45°</text>
<text x="311.8" y="205.6">Part No.</text>
<text x="327.5" y="211.4">1</text>
<text x="196.3" y="222">5</text>
<text x="220.3" y="222">40</text>
<text x="311.8" y="222.4">Part No.</text>
<text x="88.1" y="228.8" transform="rotate(-90 88.1 228.8)">100</text>
<text x="107.7" y="229.9">23.34</text>
<text x="157.8" y="232.9" transform="rotate(1 157.8 232.9)">Ø10</text>
<text x="187.4" y="232">410</text>
<text x="326.8" y="228.2">6</text>
<text x="311.8" y="236.2">Part No.</text>
<text x="326.8" y="242.1">7</text>
<text x="152.5" y="259.4" transform="rotate(26 152.5 259.4)">Thread M5</text>
<text x="88.1" y="272.5" transform="rotate(-90 88.1 272.5)">20</text>
<text x="95.8" y="279.1">30</text>
</g>
<g font-size="3.5">
<text x="39" y="8.8">1</text>
<text x="88.8" y="8.8">2</text>
<text x="138.8" y="8.8">3</text>
<text x="188.7" y="8.8">4</text>
<text x="238.8" y="8.8">5</text>
<text x="288.7" y="8.8">6</text>
<text x="338.8" y="8.8">7</text>
<text x="388.8" y="8.8">8</text>
<text x="16.4" y="30.2">A</text>
<text x="411.4" y="30.2">A</text>
<text x="16.2" y="78">B</text>
<text x="411.2" y="78">B</text>
<text x="16.2" y="125.9">C</text>
<text x="411.2" y="125.9">C</text>
<text x="16.2" y="173.7">D</text>
<text x="411.2" y="173.7">D</text>
<text x="16.2" y="221.6">E</text>
<text x="411.2" y="221.6">E</text>
<text x="16.2" y="269.4">F</text>
<text x="411.2" y="269.4">F</text>
<text x="39" y="290.8">1</text>
<text x="88.8" y="290.8">2</text>
<text x="138.8" y="290.8">3</text>
<text x="188.7" y="290.8">4</text>
<text x="238.8" y="290.8">5</text>
<text x="288.7" y="290.8">6</text>
<text x="338.8" y="290.8">7</text>
<text x="388.8" y="290.8">8</text>
</g>
<g font-size="2.5">
<text x="273.6" y="259.4">Machine</text>
<text x="324.4" y="259.4">Description</text>
<text x="273.6" y="269.6">Projection Method</text>
<text x="324.4" y="269.6">Release Date</text>
<text x="349.8" y="269.6">Drawing No.</text>
<text x="273.7" y="279.8">General Tolerances</text>
<text x="324.4" y="279.7">Doc. Type</text>
<text x="349.8" y="279.8">Units</text>
<text x="365.1" y="279.8">Sheet Size</text>
<text x="380.4" y="279.8">Scale</text>
<text x="395.6" y="279.8">Sheet</text>
</g>
</svg>
